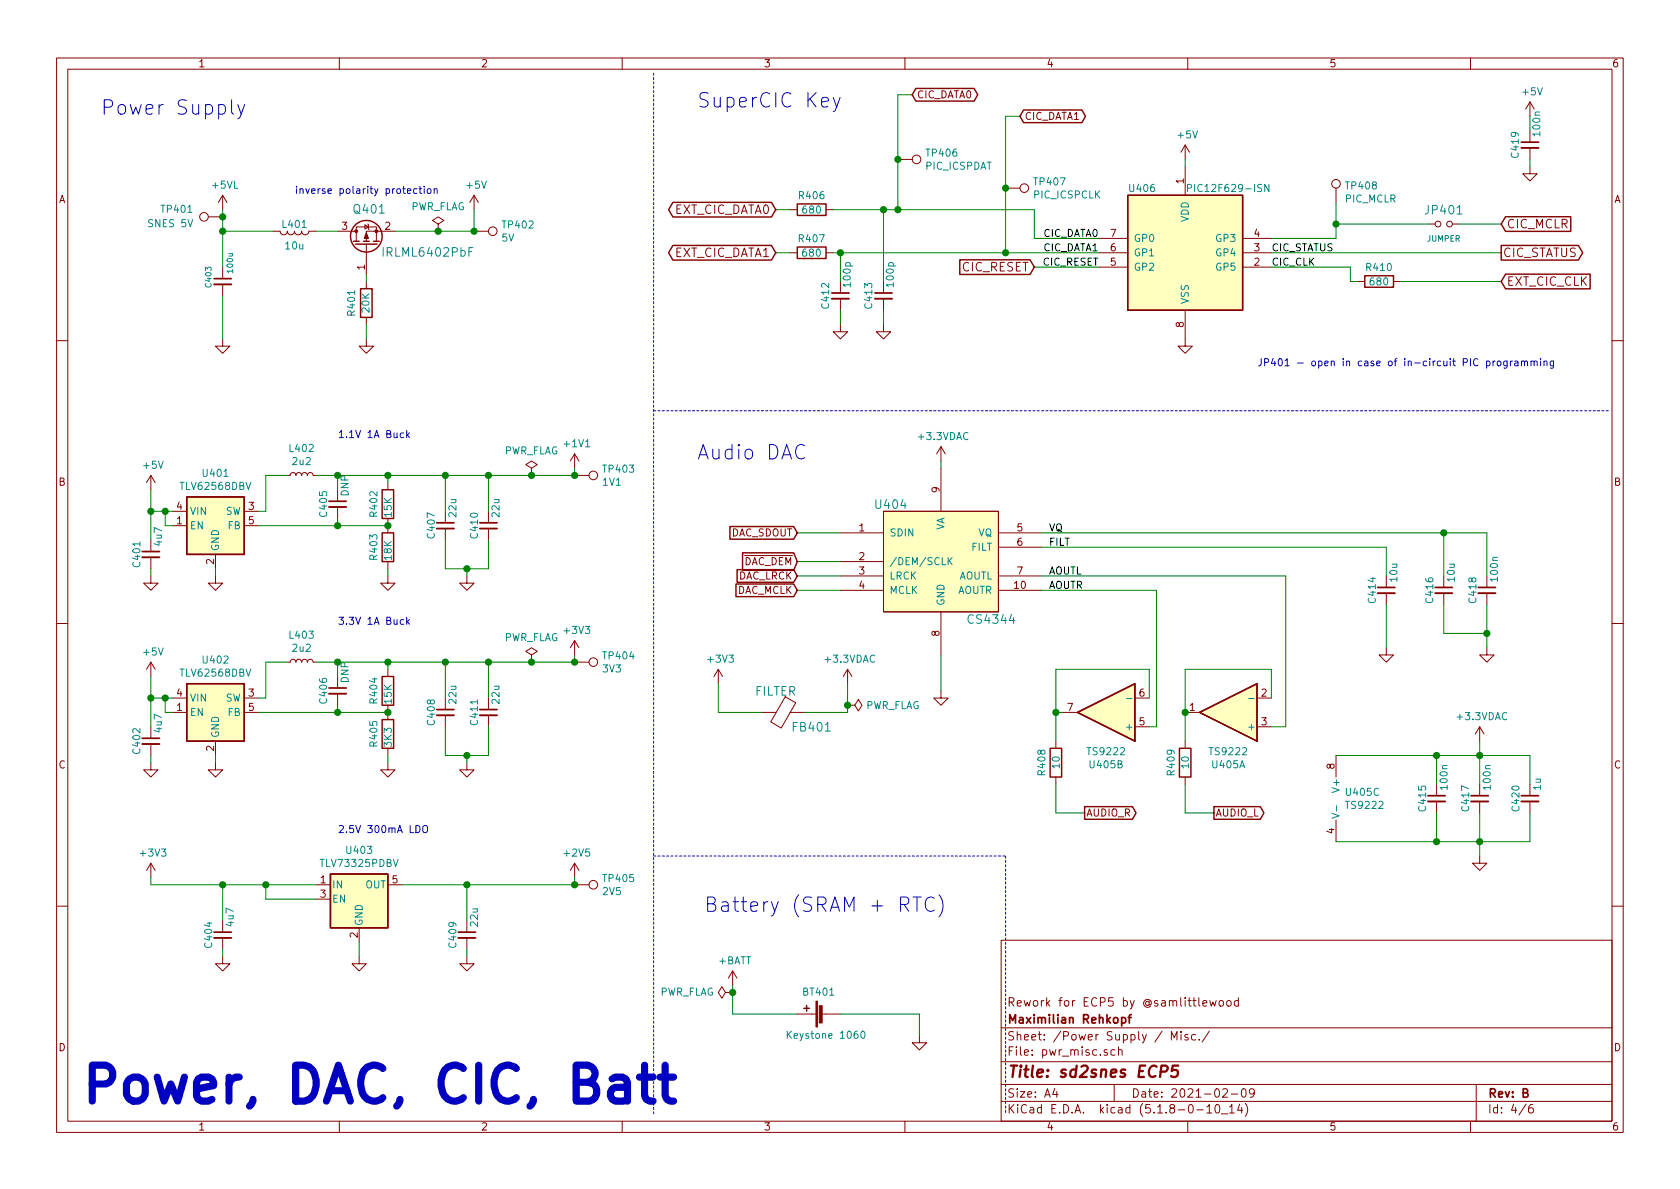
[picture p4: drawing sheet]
<svg xmlns="http://www.w3.org/2000/svg" width="297mm" height="210mm" viewBox="0 0 297 210" stroke-linecap="round" stroke-linejoin="round" font-family="sans-serif">
<g fill="none" stroke="#840000" stroke-width=".18">
<path d="M10 10.3h277v189.9h-277zM12 12.2h273v186.1h-273zM60 10.3v1.9M110 10.3v1.9M160 10.3v1.9M210 10.3v1.9M260 10.3v1.9M270.5 18v2.6M270.5 18l-.8 1.3M270.5 18l.8 1.3M36.8 38.3h2.6M39.4 34.5v2.6"/>
<path d="M39.4 34.5l-.8 1.3M39.4 34.5l.7 1.3M64.5 39.7l.7 .4-.7 .4zM65 39.6l.2 .1v.8l.1 .1M77.5 39.6l1-.6-1-.7-1 .7 1 .6v1.3M83.8 34.5l-.7 1.3M83.8 34.5v2.6M83.8 34.5l.8 1.3M139.7 37.1h1.3M146 37.1h1.3M158.7 28.2h2.6M177.8 33.3h2.5"/>
<path d="M209.5 25.6v2.6M209.5 29.5v5M209.5 25.6l-.7 1.3M209.5 25.6l.8 1.3M236.2 33.3v2.5M252.7 39.6h1M256.8 39.6h1M270.5 29.5v1.2h-1.3l1.3 1.3 1.3-1.3h-1.3M270.5 23.1v2M270.5 26.2v2M39.4 59.9v1.3h1.2l-1.2 1.3-1.3-1.3h1.3M39.4 47.2v2.1"/>
<path d="M39.4 50.3v2M48.3 40.9h1.2a.63 .63 0 0 0 .7 .6 .63 .63 0 0 0 .6-.6 .63 .63 0 0 0 .6 .6 .63 .63 0 0 0 .7-.6 .63 .63 0 0 0 .6 .6 .63 .63 0 0 0 .6-.6 .63 .63 0 0 0 .7 .6 .63 .63 0 0 0 .6-.6h1.3M59.7 40.9h3.3M63 42.7v-2.6h3.5v2.6M64.8 59.9v1.3h1.2l-1.2 1.3-1.3-1.3h1.3M64.8 43.2v5.3M64.8 49.8v1.2M64.8 56.1v1.3M69.8 40.9h-5v1.8M77.5 40.9h.1M83.8 40.9h2.6M139.7 44.7h1.3"/>
<path d="M146 44.7h1.3M148.6 57.4v1.3h-1.3l1.3 1.2 1.3-1.2h-1.3M148.6 49.8v2M148.6 52.8v2.1M156.2 57.4v1.3h-1.3l1.3 1.2 1.3-1.2h-1.3M156.2 49.8v2M156.2 52.8v2.1M194.3 44.7h5.1M194.3 47.2h5.1M194.3 42.2h5.1M209.5 54.9v6.3h-1.2l1.2 1.3 1.3-1.3h-1.3M219.7 44.7h5.1"/>
<path d="M219.7 47.2h5.1M219.7 42.2h5.1M240 49.8h1.3M246.4 49.8h1.2M10 60.2h2M166.4 79v2.5M166.4 79l-.8 1.3M166.4 79l.7 1.3M285 60.2h2M26.7 84.1v2.5M26.7 95.5v2M26.7 98.5v2.1"/>
<path d="M26.7 84.1l-.8 1.2M26.7 84.1l.7 1.2M30.5 93h2.5M30.5 90.4h2.5M38.1 98v2.6M43.2 93h2.5M43.2 90.4h2.5M50.8 84.1h.5l.1-.4 .3-.1 .4 .1 .2 .4 .2-.4 .2-.1 .5 .1 .1 .4 .2-.4 .2-.1 .5 .1 .2 .4 .1-.4 .3-.1 .4 .1 .2 .4h.5M59.7 86.6v2M59.7 89.7v2M68.6 85.3v1.3M68.6 91.7v2.5"/>
<path d="M68.6 99.3v1.3M78.7 90.4v2.1M78.7 93.5v2M86.4 90.4v2.1M86.4 93.5v2M94 82.8l1-.6-1-.7-1 .7 1 .6v1.3M94 84.1h.1M101.6 84.1h2.5M101.6 80.3l-.8 1.2M101.6 80.3v2.5M101.6 80.3l.8 1.2M148.6 94.2h7.6"/>
<path d="M148.6 99.3h7.6M156.2 90.4h20.3v17.8h-20.3zM166.4 82.8v7.6M176.5 94.2h7.6M176.5 96.8h7.6M10 110.3h2M26.7 101.8v1.3h1.2l-1.2 1.3-1.3-1.3h1.3M26.7 117.1l-.8 1.3M26.7 117.1v2.5M26.7 117.1l.7 1.3M38.1 101.8v1.3h1.3l-1.3 1.3-1.3-1.3h1.3M50.8 117.1h.5l.1-.3 .3-.2 .4 .1 .2 .4 .2-.3 .2-.2 .5 .1 .1 .4 .2-.3 .2-.2 .5 .1 .2 .4 .1-.3 .3-.2 .4 .1 .2 .4h.5"/>
<path d="M59.7 119.6v2.1M68.6 101.8v1.3h1.2l-1.2 1.3-1.3-1.3h1.3M68.6 118.4v1.2M82.5 101.8v1.3h1.3l-1.3 1.3-1.2-1.3h1.2M94 115.8l1-.6-1-.7-1 .7 1 .6v1.3M94 117.1h.1M101.6 117.1h2.5M101.6 113.3v2.5M101.6 113.3l-.8 1.2M101.6 113.3l.8 1.2M127 118.4l-.8 1.2M127 118.4v2.5"/>
<path d="M127 118.4l.8 1.2M148.6 101.8h7.6M148.6 104.4h7.6M149.9 118.4l-.8 1.2M149.9 118.4v2.5M149.9 118.4l.7 1.2M166.4 108.2v7.6M176.5 101.8h7.6M176.5 104.4h7.6M245.1 114.5v1.3h1.3l-1.3 1.3-1.3-1.3h1.3M245.1 101.8v2.1M245.1 104.9v2"/>
<path d="M255.3 101.8v2.1M255.3 104.9v2M262.9 114.5v1.3h1.3l-1.3 1.3-1.3-1.3h1.3M262.9 101.8v2.1M262.9 104.9v2M285 110.3h2M26.7 134.9v1.2h1.2l-1.2 1.3-1.3-1.3h1.3M26.7 128.5v2.1M26.7 131.6v2M30.5 123.4h2.5M30.5 126h2.5M38.1 134.9v1.2h1.3l-1.3 1.3-1.3-1.3h1.3"/>
<path d="M38.1 131.1v2.5M43.2 123.4h2.5M43.2 126h2.5M59.7 122.7v2M68.6 134.9v1.2h1.2l-1.2 1.3-1.3-1.3h1.3M68.6 124.7v2.5M68.6 132.3v1.3M78.7 123.4v2.1M78.7 126.5v2M82.5 134.9v1.2h1.3l-1.3 1.3-1.2-1.3h1.2M86.4 123.4v2.1M86.4 126.5v2"/>
<path d="M134.6 126h2.6M138.8 123.2l1.9 1.1-2.6 4.4-1.8-1zM139.7 126h2.5M149.9 124.7h1.2l.7-1 .6 1-.6 1-.7-1M149.9 124.7h.1M166.4 122.2v1.2h1.2l-1.2 1.3-1.3-1.3h1.3M186.7 131.1v1.2M186.7 137.4v1.3M188 126h2.5M200.7 128.5h2.5M200.7 123.4h2.5M209.5 126h2.6"/>
<path d="M209.5 131.1v1.2M209.5 137.4v1.3M222.2 128.5h2.6M222.2 123.4h2.6M236.2 133.6v3.8M254 138.7v2M261.6 128.5v2.6M261.6 138.7v2M261.6 128.5l-.7 1.3M261.6 128.5l.8 1.3M270.5 138.7v2M26.7 152.6v2.6"/>
<path d="M26.7 152.6l-.8 1.3M26.7 152.6l.7 1.3M55.9 156.5h2.5M55.9 159h2.5M68.6 156.5h2.5M101.6 156.5h2.5M101.6 152.6v2.6M101.6 152.6l-.8 1.3M101.6 152.6l.8 1.3M236.2 145v3.8M254 141.7v2.1M261.6 151.4v1.2h1.3l-1.3 1.3-1.3-1.3h1.3"/>
<path d="M261.6 141.7v2.1M270.5 141.7v2.1M10 160.2h2M39.4 169.2v1.2h1.2l-1.2 1.3-1.3-1.3h1.3M39.4 162.8v2M39.4 165.9v2M63.5 169.2v1.2h1.3l-1.3 1.3-1.3-1.3h1.3M63.5 164.1v2.5M82.5 169.2v1.2h1.3l-1.3 1.3-1.2-1.3h1.2M82.5 162.8v2M82.5 165.9v2M128.3 175.5l-.7-1-.6 1 .6 1 .7-1h1.2"/>
<path d="M129.5 175.5h.1M129.5 171.7l-.7 1.3M129.5 171.7v2.5M129.5 171.7l.8 1.3M141 179.3h3.3M145.3 179.3h3.3M177 166.3h108v32h-108zM212.7 177.4l.7-.1-.1-.3-.4-.1-.2 .2 .1 .7h.5M213.9 176.9l.3 1 .3-.7 .3 .7 .2-1M215.6 177.1l.2-.2 .5 .2v.7l-.3 .1-.4-.1zM217 177.1l.2-.2 .4 .2v.7l-.2 .1-.4-.1zM218.9 177l-.4-.1-.3 .3 .1 .6 .2 .1 .4-.1"/>
<path d="M218.9 176.4v1.5M285 160.2h2M60 198.3v1.9M110 198.3v1.9M160 198.3v1.9M162.6 183.1v1.3h1.2l-1.2 1.3-1.3-1.3h1.3M177 194.8h108M177 191.8h108M177 187.8h108M177 181.8h108M186.5 192.5l-.4 1h1M186.8 193v1"/>
<path d="M195.8 185.7l-.4-.1-.2 .2 .1 .2 .5 .2v.3h-.6M197 191.8v3M197.1 185.7l-.4-.1-.3 .3 .1 .6 .2 .1 .4-.1M197.8 185.7l.2-.1 .3 .1 .1 .9M197.8 185.1v1.5M207.1 183.9v-1.5l.5 1.1 .5-1.1v1.5M208.8 182.4v.2M208.8 182.9v1M210 198.3v1.9M210 183l-.3-.1-.2 .2v.3l.5 .1v.3h-.5M211.4 183l-.4-.1-.3 .3v.6l.3 .1 .4-.1M211.6 196.3h1.2"/>
<path d="M212 183.8v.1M213.4 195.8l.4-.5v1.5M213.4 196.8h.8M213.8 182.3l-1.3 2M215 195.4l.3-.1a.94 .94 0 0 1 0 1.5 .8 .8 0 0 1-.6-.6 .8 .8 0 0 1 .3-.8zM216 197h1.1M216.2 192.7l.2-.2h.4l.2 .5-.9 1h.9M217.4 195.8l.4-.5v1.5M217.4 196.8h.8M217.7 193.5h1.1M219.2 195.2l-.4 1.1h.9M219.5 195.8v1"/>
<path d="M219.6 192.7l.4-.2a.94 .94 0 0 1 0 1.5 .82 .82 0 0 1-.4-1.3zM220.2 195.1a1.71 1.71 0 0 1 0 2.3M221.8 193.2l-.3 .3h-.3l-.3-.3v-.4l.2-.2 .4-.1 .2 .2a1.13 1.13 0 0 1-.2 1.2l-.4 .1M260 198.3v1.9M261 191.8v6.5M269.8 195.2l-1.2 2M271 195.3a.62 .62 0 0 0-.7 .7v.7l.3 .1 .4-.1 .1-.5-.1-.2-.4-.1-.3 .3"/>
<circle cx="36.1" cy="38.3" r=".76"/>
<circle cx="162.1" cy="28.2" r=".76"/>
<circle cx="181.1" cy="33.3" r=".76"/>
<circle cx="236.2" cy="32.5" r=".76"/>
<circle cx="254.3" cy="39.6" r=".51"/>
<circle cx="256.3" cy="39.6" r=".51"/>
<circle cx="87.1" cy="40.9" r=".76"/>
<circle cx="104.9" cy="84.1" r=".76"/>
<circle cx="104.9" cy="117.1" r=".76"/>
<circle cx="104.9" cy="156.5" r=".76"/>
</g>
<path d="M205.2 189.5h.8a.56 .56 0 0 0 .4-.5 .56 .56 0 0 0-.3-.6h-.7l-.3 2M208.3 188.4h-.9l-.2 1 .3-.2 .6 .1 .2 .3-.2 .7-.3 .1h-.5l-.2-.1" fill="none" stroke="#840000" stroke-width=".41"/>
<g fill="none" stroke="#840000" stroke-width=".3">
<path d="M269 25.1h3M37.8 49.3h3.1M147.1 51.8h3M154.7 51.8h3M25.1 97.5h3.1M58.2 88.6h3M77.2 92.5h3.1M84.8 92.5h3.1M243.6 103.9h3M253.7 103.9h3.1M261.4 103.9h3M25.1 130.6h3.1"/>
<path d="M58.2 121.7h3M77.2 125.5h3.1M84.8 125.5h3.1M252.5 140.7h3M260.1 140.7h3M269 140.7h3M37.8 164.8h3.1M81 164.8h3.1M198.3 179.9v1.5M199.5 179.9h.5M200 179.4l-.3 .2v1.3M198.3 180l.4-.1 .3 .3v.6l-.3 .1-.4-.1"/>
</g>
<g fill="none" stroke="#840000" stroke-width=".25">
<path d="M161.9 15.6h10.3l.7 1.2-.7 1.1h-10.3l-.6-1.1zM181 19.5h10.3l.6 1.1-.6 1.1h-10.3l-.7-1.1zM119 35.8h17.4l.8 1.3-.8 1.3h-17.4l-.8-1.3zM141 36.1h5v2h-5zM199.4 34.5h20.3v20.4h-20.3zM266.2 38.3h11.5v2.6h-11.5l-.8-1.3zM62.5 42.7h1M62.9 43.2h3.8M63.8 51h2v5.1h-2zM64.3 42.7h1M66 42.7h1.1M119 43.4h17.4l.8 1.3-.8 1.3h-17.4l-.8-1.3z"/>
<path d="M141 43.7h5v2h-5zM169.7 45.9h12.4l.8 1.3-.8 1.3h-12.4zM241.3 48.8h5.1v2h-5.1zM265.4 43.4h13.7l.7 1.3-.7 1.3h-13.7zM266.2 48.5h15v2.6h-15l-.8-1.3zM33 87.9h10.2v10.1h-10.2zM67.6 86.6h2v5.1h-2zM67.6 94.2h2v5.1h-2zM129.1 93.1h11.2l.7 1.1-.7 1.1h-11.2zM131.3 97.8h9l.7 1.5-.7 1.6h-9zM67.6 119.6h2v5.1h-2zM130.1 103.3h10.2l.7 1.1-.7 1.1h-10.2z"/>
<path d="M130.3 100.7h10l.7 1.1-.7 1.2h-10zM33 120.9h10.2v10.2h-10.2zM67.6 127.2h2v5.1h-2zM185.7 132.3h2v5.1h-2zM190.5 126l10.2-5.1v10.2zM208.5 132.3h2.1v5.1h-2.1zM212.1 126l10.1-5.1v10.2zM58.4 154.6h10.2v9.5h-10.2zM191.8 142.6h8.4l.7 1.2-.7 1.1h-8.4zM214.6 142.6h8.2l.7 1.2-.7 1.1h-8.2zM142.1 178.3h1M142.6 177.8v1"/>
<circle cx="64.8" cy="41.8" r="2.79"/>
</g>
<g fill="#ffffc2" stroke="#ffffc2" stroke-width=".18">
<path d="M190.5 126l10.2-5.1v10.2z"/>
<path d="M58.4 154.6h10.2v9.5h-10.2z"/>
<path d="M33 87.9h10.2v10.1h-10.2z"/>
<path d="M33 120.9h10.2v10.2h-10.2z"/>
<path d="M156.2 90.4h20.3v17.8h-20.3z"/>
<path d="M199.4 34.5h20.3v20.4h-20.3z"/>
<path d="M212.1 126l10.1-5.1v10.2z"/>
</g>
<g fill="none" stroke="#008484" stroke-width=".18">
<path d="M210 33.3l.6-.1 .1-.2-.1-.3-.2-.1h-.4v1.3M224.4 32.6v1.3l-.8-1.3v1.3M83.6 43.8h-.7v1.5M167.6 98.6v1.3M167.8 99.2l.6 .7M168.4 98.6l-.8 .7M199.2 123.5h1M220.8 123.5h.9M235.5 143.8l1.3 .5-1.3 .4M236.3 142.5v.9M139.2 182.3v1.3M139.9 182.3l-.7 .8"/>
<path d="M152.3 182.5l.2-.2a.67 .67 0 0 1 .5 .7 .67 .67 0 0 1-.5 .6l-.3-.5z"/>
</g>
<g fill="none" stroke="#840000" stroke-width=".33">
<path d="M269 26.2h3M37.8 50.3h3.1M147.1 52.8h3M154.7 52.8h3M25.1 98.5h3.1M58.2 89.7h3M77.2 93.5h3.1M84.8 93.5h3.1M243.6 104.9h3M253.7 104.9h3.1M261.4 104.9h3M25.1 131.6h3.1"/>
<path d="M58.2 122.7h3M77.2 126.5h3.1M84.8 126.5h3.1M252.5 141.7h3M260.1 141.7h3M269 141.7h3M37.8 165.9h3.1M81 165.9h3.1"/>
</g>
<g fill="#840000" stroke="#840000" stroke-width=".18">
<path d="M64.8 41.1l.4 1.1h-.8z"/>
<path d="M144.3 177h.2v4.6h-.2z"/>
<path d="M144.9 177.8h.5v3.1h-.5z"/>
<circle cx="66.5" cy="40.9" r=".25"/>
<circle cx="63" cy="40.9" r=".25"/>
</g>
<path d="M115.6 12.9v184.2M115.6 72.6h168.9M115.6 151.4h62.2M177.8 151.4v45.7" fill="none" stroke="#0000c2" stroke-width=".18" stroke-dasharray=".4 .4"/>
<g fill="none" stroke="#008400" stroke-width=".18">
<path d="M161.3 16.8h-2.6v20.3M39.4 37.1v10.1M83.8 37.1v3.8h-14M137.2 37.1h2.5M147.3 37.1h35.6v5.1h11.4M156.2 37.1v12.7M180.3 20.6h-2.5v24.1M209.5 28.2v1.3M236.2 39.6h16.5M236.2 35.8v6.4h-11.4M257.8 39.6h7.6M270.5 28.2v1.3"/>
<path d="M39.4 40.9h8.9M39.4 52.3v7.6M55.9 40.9h3.8M64.8 48.5v1.3M64.8 57.4v2.5M137.2 44.7h2.5M147.3 44.7h47M148.6 44.7v5.1M148.6 54.9v2.5M156.2 54.9v2.5M182.9 47.2h11.4M224.8 44.7h40.6"/>
<path d="M224.8 47.2h14v2.6h1.2M247.6 49.8h17.8M26.7 86.6v8.9M26.7 90.4h3.8M29.2 90.4v2.6h1.3M45.7 93h22.9M50.8 84.1h-3.8v6.3h-1.3M59.7 84.1v2.5M59.7 91.7v1.3M68.6 84.1v1.2M78.7 95.5v5.1h7.7v-5.1M78.7 84.1v6.3"/>
<path d="M86.4 84.1v6.3M101.6 82.8v1.3h-45.7M141 94.2h7.6M141 99.3h7.6M166.4 81.5v1.3M184.1 94.2h78.8v7.6M184.1 96.8h61v5M255.3 94.2v7.6M26.7 100.6v1.2M26.7 119.6v8.9M38.1 100.6v1.2M50.8 117.1h-3.8v6.3h-1.3"/>
<path d="M59.7 117.1v2.5M68.6 100.6v1.2M68.6 117.1v1.3M78.7 117.1v6.3M82.5 100.6v1.2M86.4 117.1v6.3M101.6 115.8v1.3h-45.7M141 101.8h7.6M141 104.4h7.6M166.4 115.8v6.4M184.1 101.8h43.2v26.7h-2.5M184.1 104.4h20.4v24.1h-1.3"/>
<path d="M245.1 106.9v7.6M255.3 106.9v5.1h7.6M262.9 106.9v7.6M26.7 133.6v1.3M26.7 123.4h3.8M29.2 123.4v2.6h1.3M38.1 133.6v1.3M45.7 126h22.9M59.7 124.7v1.3M68.6 133.6v1.3M78.7 128.5v5.1h7.7v-5.1M82.5 133.6v1.3"/>
<path d="M127 120.9v5.1h7.6M149.9 120.9v5.1h-7.7M186.7 126h1.3M186.7 138.7v5.1h5.1M203.2 123.4v-5h-16.5v12.7M209.5 138.7v5.1h5.1M224.8 123.4v-5h-15.3v12.7M236.2 133.6h34.3v5.1M254 133.6v5.1M261.6 131.1v7.6M26.7 155.2v1.3h29.2M39.4 156.5v6.3"/>
<path d="M47 156.5v2.5h8.9M82.5 156.5v6.3M101.6 155.2v1.3h-30.5M254 143.8v5M261.6 143.8v7.6M270.5 143.8v5h-34.3M39.4 167.9v1.3M63.5 166.6v2.6M82.5 167.9v1.3M129.5 174.2v5.1h11.5M148.6 179.3h14v3.8"/>
</g>
<g fill="none" stroke="#0000c2" stroke-width=".18">
<path d="M40.9 17.6v2.2l.4 .4M42 18.5l.6 1.7M43.3 18.5l-.9 2.3-.4 .2M147.3 17.2l.6 1.7M148.5 17.2l-.8 2.3-.4 .3M73.7 33.4h-.3l-.3 .2 .1 .6h.5M74.1 33.4h.5M74.3 32.9v1.1l.3 .2M75 32.9v.2M75 33.4v.8M75.7 33.4h.3l.2 .2v.4l-.2 .2h-.3l-.2-.2zM76.8 33.5l.1-.1h.3l.1 .8"/>
<path d="M76.8 33.4v.8M71.4 76.6l-.4-.1-.2 .3 .1 .5h.5M71.9 76.1v1.3M72 76.9l.4 .5M72.4 76.5l-.5 .5M142.2 78.8a.96 .96 0 0 0-1-.1 .96 .96 0 0 0-.5 1 1.08 1.08 0 0 0 .3 1.1 1.08 1.08 0 0 0 1.1 .2l.1-.1M262.8 63.9l.4-.1 .2 .3-.1 .5h-.5M262.8 63.8v1.3M264 63.8v.9M264.3 63.8l-.3 .3M264.8 63.9l.3-.1 .3 .3-.1 .5-.4 .1-.1-.1zM266.5 63.8v1.1l-.3 .2-.3-.1"/>
<path d="M266.5 63.9l-.4-.1-.2 .3 .1 .5h.5M267.1 63.8v.9M267.4 63.8l-.3 .3M267.8 63.9h.5l.1 .8M268.4 64.2h-.4l-.2 .2v.2h.6M269 64l.2-.2 .3 .1v.8M269 63.8v.9M269.5 64l.2-.2 .3 .1 .1 .8M270.7 64l.2-.2 .3 .1v.8M270.7 63.8v.9M271.2 64l.2-.2 .3 .1 .1 .8M272.4 63.4v.1"/>
<path d="M272.4 63.8v.9M273 64l.2-.2 .3 .1v.8M273 63.8v.9M274.7 63.8l-.1 1.2-.2 .1-.3-.1M274.7 63.9l-.4-.1-.2 .3 .1 .5h.5M71.4 109.6h-.4l-.2 .2 .1 .6h.5M71.9 109.1v1.3M72 109.9l.4 .5M72.4 109.6l-.5 .5M73.5 146a.64 .64 0 0 1 .8 .6 .64 .64 0 0 1-.8 .6zM74.8 146.1a.45 .45 0 0 1 .7 0 .88 .88 0 0 1-.2 1.1h-.4a1.07 1.07 0 0 1-.1-1.1zM161.4 158.6h1.5"/>
<path d="M162.1 158.6v2.6M165.2 158.8a1.03 1.03 0 0 0-1.3 0 1.03 1.03 0 0 0-.3 1.3 .95 .95 0 0 0 .5 .9 .95 .95 0 0 0 1.1-.1M166 158.2a2.98 2.98 0 0 1 0 3.9"/>
</g>
<path d="M108.2 190.8l.6-.3h1.2l.6 .3 .3 .6v3.3M110.9 192l-.6 .3h-1.5a1.27 1.27 0 0 0-.9 1.2 1.27 1.27 0 0 0 .9 1.2h1.5l.6-.3M113.1 190.5h2.4M114 188.4v5.4l.3 .6 .6 .3h.6M116.7 190.5h2.4M117.6 188.4v5.4l.3 .6 .6 .3h.6" fill="none" stroke="#0000c2" stroke-width="1.3"/>
<g fill="#008400" stroke="#008400" stroke-width=".25">
<circle cx="82.6" cy="133.6" r=".51"/>
<circle cx="101.6" cy="84.1" r=".51"/>
<circle cx="26.7" cy="123.4" r=".51"/>
<circle cx="101.6" cy="117.1" r=".51"/>
<circle cx="129.5" cy="175.5" r=".51"/>
<circle cx="101.6" cy="156.5" r=".51"/>
<circle cx="39.4" cy="156.5" r=".51"/>
<circle cx="59.7" cy="117.1" r=".51"/>
<circle cx="94" cy="117.1" r=".51"/>
<circle cx="82.6" cy="156.5" r=".51"/>
<circle cx="86.4" cy="117.1" r=".51"/>
<circle cx="78.7" cy="117.1" r=".51"/>
<circle cx="29.2" cy="123.4" r=".51"/>
<circle cx="177.8" cy="44.7" r=".51"/>
<circle cx="254" cy="148.8" r=".51"/>
<circle cx="29.2" cy="90.4" r=".51"/>
<circle cx="26.7" cy="90.4" r=".51"/>
<circle cx="254" cy="133.6" r=".51"/>
<circle cx="261.6" cy="133.6" r=".51"/>
<circle cx="86.4" cy="84.1" r=".51"/>
<circle cx="82.6" cy="100.6" r=".51"/>
<circle cx="59.7" cy="93" r=".51"/>
<circle cx="59.7" cy="84.1" r=".51"/>
<circle cx="39.4" cy="38.3" r=".51"/>
<circle cx="68.6" cy="84.1" r=".51"/>
<circle cx="78.7" cy="84.1" r=".51"/>
<circle cx="236.2" cy="39.6" r=".51"/>
<circle cx="149.9" cy="124.7" r=".51"/>
<circle cx="68.6" cy="93" r=".51"/>
<circle cx="158.8" cy="28.2" r=".51"/>
<circle cx="262.9" cy="112" r=".51"/>
<circle cx="68.6" cy="126" r=".51"/>
<circle cx="255.3" cy="94.2" r=".51"/>
<circle cx="47" cy="156.5" r=".51"/>
<circle cx="68.6" cy="117.1" r=".51"/>
<circle cx="177.8" cy="33.3" r=".51"/>
<circle cx="59.7" cy="126" r=".51"/>
<circle cx="77.5" cy="40.9" r=".51"/>
<circle cx="94" cy="84.1" r=".51"/>
<circle cx="39.4" cy="40.9" r=".51"/>
<circle cx="148.6" cy="44.7" r=".51"/>
<circle cx="261.6" cy="148.8" r=".51"/>
<circle cx="156.2" cy="37.1" r=".51"/>
<circle cx="209.6" cy="126" r=".51"/>
<circle cx="158.8" cy="37.1" r=".51"/>
<circle cx="186.7" cy="126" r=".51"/>
<circle cx="83.8" cy="40.9" r=".51"/>
</g>
<text font-size="8.8" fill="#0000c2" x="14" y="195">Power, DAC, CIC, Batt</text>
<g font-size="3.5" fill="#0000c2">
<text x="17.8" y="20.3">Power Supply</text>
<text x="123.2" y="19">SuperCIC Key</text>
<text x="123.2" y="81.3">Audio DAC</text>
<text x="124.5" y="161.3">Battery (SRAM + RTC)</text>
</g>
<text font-size="2.8" fill="#840000" x="178" y="190.5">Title: sd2snes ECP5</text>
<g font-size="2.1" fill="#008484">
<text x="62.7" y="37.8">Q401</text>
<text x="252.2" y="37.9">JP401</text>
<text x="68" y="45.4">IRLML6402PbF</text>
<text x="154.9" y="90">U404</text>
<text x="171.4" y="110.3">CS4344</text>
<text x="133.5" y="123">FILTER</text>
<text x="140.3" y="129.4">FB401</text>
</g>
<g font-size="2.1" fill="#840000">
<text x="119" y="37.8">EXT_CIC_DATA0</text>
<text x="266.3" y="40.4">CIC_MCLR</text>
<text x="119" y="45.5">EXT_CIC_DATA1</text>
<text x="265.7" y="45.5">CIC_STATUS</text>
<text x="170.1" y="48">CIC_RESET</text>
<text x="266.3" y="50.5">EXT_CIC_CLK</text>
<text x="178" y="178">Rework for ECP5 by @samlittlewood</text>
<text x="178" y="184">Sheet: /Power Supply / Misc./</text>
<text x="178" y="181">Maximilian Rehkopf</text>
<text x="178" y="186.7">File: pwr_misc.sch</text>
<text x="178" y="196.9">KiCad E.D.A. kicad (5.1.8-0-10_14)</text>
<text x="178" y="194.1">Size: A4</text>
<text x="200" y="194.1">Date: 2021-02-09</text>
<text x="263" y="194.1">Rev: B</text>
<text x="263" y="196.9">Id: 4/6</text>
</g>
<g font-size="1.8" fill="#840000">
<text x="35" y="11.9">1</text>
<text x="85" y="11.9">2</text>
<text x="135" y="11.9">3</text>
<text x="185" y="11.9">4</text>
<text x="235" y="11.9">5</text>
<text x="285" y="11.9">6</text>
<text x="162.1" y="17.4">CIC_DATA0</text>
<text x="181.1" y="21.2">CIC_DATA1</text>
<text x="10.4" y="35.9">A</text>
<text x="209.3" y="32.5" transform="rotate(-90 209.3 32.5)">1</text>
<text x="285.4" y="35.9">A</text>
<text x="60.5" y="40.6">3</text>
<text x="68.1" y="40.6">2</text>
<text x="196.4" y="41.9">7</text>
<text x="221.8" y="41.9">4</text>
<text x="64.5" y="47.7" transform="rotate(-90 64.5 47.7)">1</text>
<text x="196.4" y="47">5</text>
<text x="196.4" y="44.4">6</text>
<text x="221.8" y="47">2</text>
<text x="221.8" y="44.4">3</text>
<text x="209.3" y="57.9" transform="rotate(-90 209.3 57.9)">8</text>
<text x="10.4" y="85.9">B</text>
<text x="166.1" y="87.1" transform="rotate(-90 166.1 87.1)">9</text>
<text x="285.4" y="85.9">B</text>
<text x="31.3" y="92.7">1</text>
<text x="31.3" y="90.2">4</text>
<text x="44" y="90.2">3</text>
<text x="44" y="92.7">5</text>
<text x="129.2" y="94.9">DAC_SDOUT</text>
<text x="151.9" y="94">1</text>
<text x="179.9" y="94">5</text>
<text x="37.8" y="99.8" transform="rotate(-90 37.8 99.8)">2</text>
<text x="131.4" y="99.9">DAC_DEM</text>
<text x="151.9" y="99.1">2</text>
<text x="151.9" y="101.6">3</text>
<text x="179.9" y="96.5">6</text>
<text x="179.9" y="101.6">7</text>
<text x="130.3" y="105">DAC_MCLK</text>
<text x="130.5" y="102.5">DAC_LRCK</text>
<text x="151.9" y="104.1">4</text>
<text x="179.4" y="104.1">10</text>
<text x="166.1" y="112.5" transform="rotate(-90 166.1 112.5)">8</text>
<text x="31.3" y="125.7">1</text>
<text x="31.3" y="123.2">4</text>
<text x="44" y="123.2">3</text>
<text x="44" y="125.7">5</text>
<text x="188.7" y="125.7">7</text>
<text x="201.4" y="123.2">6</text>
<text x="210.3" y="125.7">1</text>
<text x="223" y="123.2">2</text>
<text x="201.4" y="128.3">5</text>
<text x="223" y="128.3">3</text>
<text x="10.4" y="135.9">C</text>
<text x="37.8" y="132.8" transform="rotate(-90 37.8 132.8)">2</text>
<text x="236" y="136" transform="rotate(-90 236 136)">8</text>
<text x="285.4" y="135.9">C</text>
<text x="192" y="144.4">AUDIO_R</text>
<text x="214.9" y="144.4">AUDIO_L</text>
<text x="236" y="147.4" transform="rotate(-90 236 147.4)">4</text>
<text x="56.7" y="156.2">1</text>
<text x="56.7" y="158.7">3</text>
<text x="69.4" y="156.2">5</text>
<text x="63.2" y="165.8" transform="rotate(-90 63.2 165.8)">2</text>
<text x="10.4" y="185.9">D</text>
<text x="285.4" y="185.9">D</text>
<text x="35" y="199.9">1</text>
<text x="85" y="199.9">2</text>
<text x="135" y="199.9">3</text>
<text x="185" y="199.9">4</text>
<text x="235" y="199.9">5</text>
<text x="285" y="199.9">6</text>
</g>
<g font-size="1.8" fill="#008484">
<text x="269.3" y="16.9">+5V</text>
<text x="163.9" y="27.7">TP406</text>
<text x="208.3" y="24.5">+5V</text>
<text x="268.5" y="27.8" transform="rotate(-90 268.5 27.8)">C419</text>
<text x="37.6" y="33.4">+5VL</text>
<text x="82.6" y="33.4">+5V</text>
<text x="141.4" y="35.2">R406</text>
<text x="163.7" y="30">PIC_ICSPDAT</text>
<text x="182.8" y="35.1">PIC_ICSPCLK</text>
<text x="183" y="32.8">TP407</text>
<text x="199.8" y="34">U406</text>
<text x="210.9" y="34">PIC12F629-ISN</text>
<text x="237.8" y="35.8">PIC_MCLR</text>
<text x="238.1" y="33.5">TP408</text>
<text x="26.4" y="40.2">SNES 5V</text>
<text x="28.7" y="37.6">TP401</text>
<text x="50.1" y="40.3">L401</text>
<text x="72.5" y="37.2">PWR_FLAG</text>
<text x="89" y="40.4">TP402</text>
<text x="142" y="37.8">680</text>
<text x="210.2" y="39.3" transform="rotate(-90 210.2 39.3)">VDD</text>
<text x="50.5" y="44.1">10u</text>
<text x="88.7" y="42.7">5V</text>
<text x="141.4" y="42.8">R407</text>
<text x="142" y="45.4">680</text>
<text x="200.4" y="47.9">GP2</text>
<text x="200.4" y="45.3">GP1</text>
<text x="200.4" y="42.8">GP0</text>
<text x="215.2" y="47.9">GP5</text>
<text x="215.2" y="45.3">GP4</text>
<text x="215.2" y="42.8">GP3</text>
<text x="241.7" y="47.9">R410</text>
<text x="150.4" y="50.6" transform="rotate(-90 150.4 50.6)">100p</text>
<text x="158" y="50.6" transform="rotate(-90 158 50.6)">100p</text>
<text x="210.2" y="53.8" transform="rotate(-90 210.2 53.8)">VSS</text>
<text x="242.3" y="50.5">680</text>
<text x="62.8" y="55.7" transform="rotate(-90 62.8 55.7)">R401</text>
<text x="65.3" y="55.2" transform="rotate(-90 65.3 55.2)">20K</text>
<text x="146.6" y="54.4" transform="rotate(-90 146.6 54.4)">C412</text>
<text x="154.2" y="54.4" transform="rotate(-90 154.2 54.4)">C413</text>
<text x="162.5" y="77.8">+3.3VDAC</text>
<text x="25.5" y="82.9">+5V</text>
<text x="51.3" y="79.9">L402</text>
<text x="51.8" y="82.2">2u2</text>
<text x="89" y="80.4">PWR_FLAG</text>
<text x="99.9" y="79.1">+1V1</text>
<text x="106.8" y="83.6">TP403</text>
<text x="32.1" y="86.6">TLV62568DBV</text>
<text x="36" y="84.3">U401</text>
<text x="61.6" y="87.7" transform="rotate(-90 61.6 87.7)">DNP</text>
<text x="106.6" y="85.9">1V1</text>
<text x="33.5" y="93.6">EN</text>
<text x="33.5" y="91.1">VIN</text>
<text x="39.8" y="91.1">SW</text>
<text x="40.3" y="93.6">FB</text>
<text x="57.8" y="91.3" transform="rotate(-90 57.8 91.3)">C405</text>
<text x="66.7" y="91.3" transform="rotate(-90 66.7 91.3)">R402</text>
<text x="69.3" y="91.4" transform="rotate(-90 69.3 91.4)">15K</text>
<text x="76.9" y="95.1" transform="rotate(-90 76.9 95.1)">C407</text>
<text x="80.7" y="91.4" transform="rotate(-90 80.7 91.4)">22u</text>
<text x="84.5" y="95.1" transform="rotate(-90 84.5 95.1)">C410</text>
<text x="88.3" y="91.4" transform="rotate(-90 88.3 91.4)">22u</text>
<text x="157.2" y="94.9">SDIN</text>
<text x="167" y="93.9" transform="rotate(-90 167 93.9)">VA</text>
<text x="172.9" y="94.9">VQ</text>
<text x="24.8" y="100.1" transform="rotate(-90 24.8 100.1)">C401</text>
<text x="28.6" y="96.4" transform="rotate(-90 28.6 96.4)">4u7</text>
<text x="38.7" y="97.5" transform="rotate(-90 38.7 97.5)">GND</text>
<text x="66.7" y="98.9" transform="rotate(-90 66.7 98.9)">R403</text>
<text x="69.3" y="99" transform="rotate(-90 69.3 99)">18K</text>
<text x="157.2" y="99.9">/DEM/SCLK</text>
<text x="171.8" y="97.4">FILT</text>
<text x="157.2" y="102.5">LRCK</text>
<text x="157.2" y="105">MCLK</text>
<text x="167" y="107.2" transform="rotate(-90 167 107.2)">GND</text>
<text x="169.2" y="105">AOUTR</text>
<text x="169.4" y="102.5">AOUTL</text>
<text x="243.3" y="106.5" transform="rotate(-90 243.3 106.5)">C414</text>
<text x="247.1" y="102.8" transform="rotate(-90 247.1 102.8)">10u</text>
<text x="253.4" y="106.5" transform="rotate(-90 253.4 106.5)">C416</text>
<text x="257.2" y="102.8" transform="rotate(-90 257.2 102.8)">10u</text>
<text x="261" y="106.5" transform="rotate(-90 261 106.5)">C418</text>
<text x="264.8" y="102.7" transform="rotate(-90 264.8 102.7)">100n</text>
<text x="51.3" y="112.9">L403</text>
<text x="89" y="113.4">PWR_FLAG</text>
<text x="99.9" y="112.1">+3V3</text>
<text x="25.5" y="115.9">+5V</text>
<text x="32.1" y="119.7">TLV62568DBV</text>
<text x="36" y="117.3">U402</text>
<text x="51.8" y="115.3">2u2</text>
<text x="106.6" y="118.9">3V3</text>
<text x="106.8" y="116.6">TP404</text>
<text x="125.3" y="117.2">+3V3</text>
<text x="146" y="117.2">+3.3VDAC</text>
<text x="33.5" y="124.1">VIN</text>
<text x="39.8" y="124.1">SW</text>
<text x="57.8" y="124.3" transform="rotate(-90 57.8 124.3)">C406</text>
<text x="61.6" y="120.7" transform="rotate(-90 61.6 120.7)">DNP</text>
<text x="66.7" y="124.3" transform="rotate(-90 66.7 124.3)">R404</text>
<text x="69.3" y="124.4" transform="rotate(-90 69.3 124.4)">15K</text>
<text x="80.7" y="124.4" transform="rotate(-90 80.7 124.4)">22u</text>
<text x="88.3" y="124.4" transform="rotate(-90 88.3 124.4)">22u</text>
<text x="152.9" y="125.4">PWR_FLAG</text>
<text x="28.6" y="129.5" transform="rotate(-90 28.6 129.5)">4u7</text>
<text x="33.5" y="126.6">EN</text>
<text x="38.7" y="130.6" transform="rotate(-90 38.7 130.6)">GND</text>
<text x="40.3" y="126.6">FB</text>
<text x="66.7" y="131.9" transform="rotate(-90 66.7 131.9)">R405</text>
<text x="76.9" y="128.1" transform="rotate(-90 76.9 128.1)">C408</text>
<text x="84.5" y="128.1" transform="rotate(-90 84.5 128.1)">C411</text>
<text x="199.5" y="129.2">+</text>
<text x="221.1" y="129.2">+</text>
<text x="257.8" y="127.3">+3.3VDAC</text>
<text x="24.8" y="133.2" transform="rotate(-90 24.8 133.2)">C402</text>
<text x="69.3" y="132" transform="rotate(-90 69.3 132)">3K3</text>
<text x="184.8" y="137" transform="rotate(-90 184.8 137)">R408</text>
<text x="187.4" y="135.8" transform="rotate(-90 187.4 135.8)">10</text>
<text x="192.5" y="133.5">TS9222</text>
<text x="192.8" y="135.9">U405B</text>
<text x="207.7" y="137" transform="rotate(-90 207.7 137)">R409</text>
<text x="210.2" y="135.8" transform="rotate(-90 210.2 135.8)">10</text>
<text x="214.1" y="133.5">TS9222</text>
<text x="214.4" y="135.9">U405A</text>
<text x="236.9" y="139.7" transform="rotate(-90 236.9 139.7)">V+</text>
<text x="238.1" y="140.7">U405C</text>
<text x="238.2" y="143">TS9222</text>
<text x="252.1" y="143.3" transform="rotate(-90 252.1 143.3)">C415</text>
<text x="256" y="139.5" transform="rotate(-90 256 139.5)">100n</text>
<text x="259.8" y="143.3" transform="rotate(-90 259.8 143.3)">C417</text>
<text x="263.6" y="139.5" transform="rotate(-90 263.6 139.5)">100n</text>
<text x="268.7" y="143.3" transform="rotate(-90 268.7 143.3)">C420</text>
<text x="272.5" y="139.7" transform="rotate(-90 272.5 139.7)">1u</text>
<text x="25" y="151.5">+3V3</text>
<text x="56.9" y="153.3">TLV73325PDBV</text>
<text x="61.4" y="151">U403</text>
<text x="99.9" y="151.5">+2V5</text>
<text x="106.8" y="156">TP405</text>
<text x="58.7" y="157.1">IN</text>
<text x="58.7" y="159.6">EN</text>
<text x="64.6" y="157.1">OUT</text>
<text x="106.6" y="158.3">2V5</text>
<text x="37.5" y="167.5" transform="rotate(-90 37.5 167.5)">C404</text>
<text x="41.3" y="163.7" transform="rotate(-90 41.3 163.7)">4u7</text>
<text x="64.1" y="163.8" transform="rotate(-90 64.1 163.8)">GND</text>
<text x="80.7" y="167.5" transform="rotate(-90 80.7 167.5)">C409</text>
<text x="84.5" y="163.7" transform="rotate(-90 84.5 163.7)">22u</text>
<text x="127.1" y="170.5">+BATT</text>
<text x="116.6" y="176.1">PWR_FLAG</text>
<text x="142.1" y="176.1">BT401</text>
<text x="139.9" y="183.7">Keystone 1060</text>
</g>
<text font-size="1.8" fill="#008400" x="272.3" y="23.9" transform="rotate(-90 272.3 23.9)">100n</text>
<g font-size="1.8" fill="#0000c2">
<text x="52.1" y="34.3">inverse polarity protection</text>
<text x="222.2" y="64.8">JP401 - open in case of in-circuit PIC programming</text>
<text x="59.7" y="77.5">1.1V 1A Buck</text>
<text x="59.7" y="110.5">3.3V 1A Buck</text>
<text x="59.7" y="147.3">2.5V 300mA LDO</text>
</g>
<g font-size="1.8">
<text x="184.4" y="41.9">CIC_DATA0</text>
<text x="184.4" y="44.4">CIC_DATA1</text>
<text x="184.4" y="47">CIC_RESET</text>
<text x="224.8" y="47">CIC_CLK</text>
<text x="224.8" y="44.4">CIC_STATUS</text>
<text x="185.4" y="94">VQ</text>
<text x="185.4" y="101.6">AOUTL</text>
<text x="185.4" y="96.5">FILT</text>
<text x="185.4" y="104.1">AOUTR</text>
</g>
<g font-size="1.4" fill="#008484">
<text x="252.3" y="42.7">JUMPER</text>
<text x="37.4" y="50.7" transform="rotate(-90 37.4 50.7)">C403</text>
<text x="41.2" y="48.1" transform="rotate(-90 41.2 48.1)">100u</text>
</g>
</svg>
